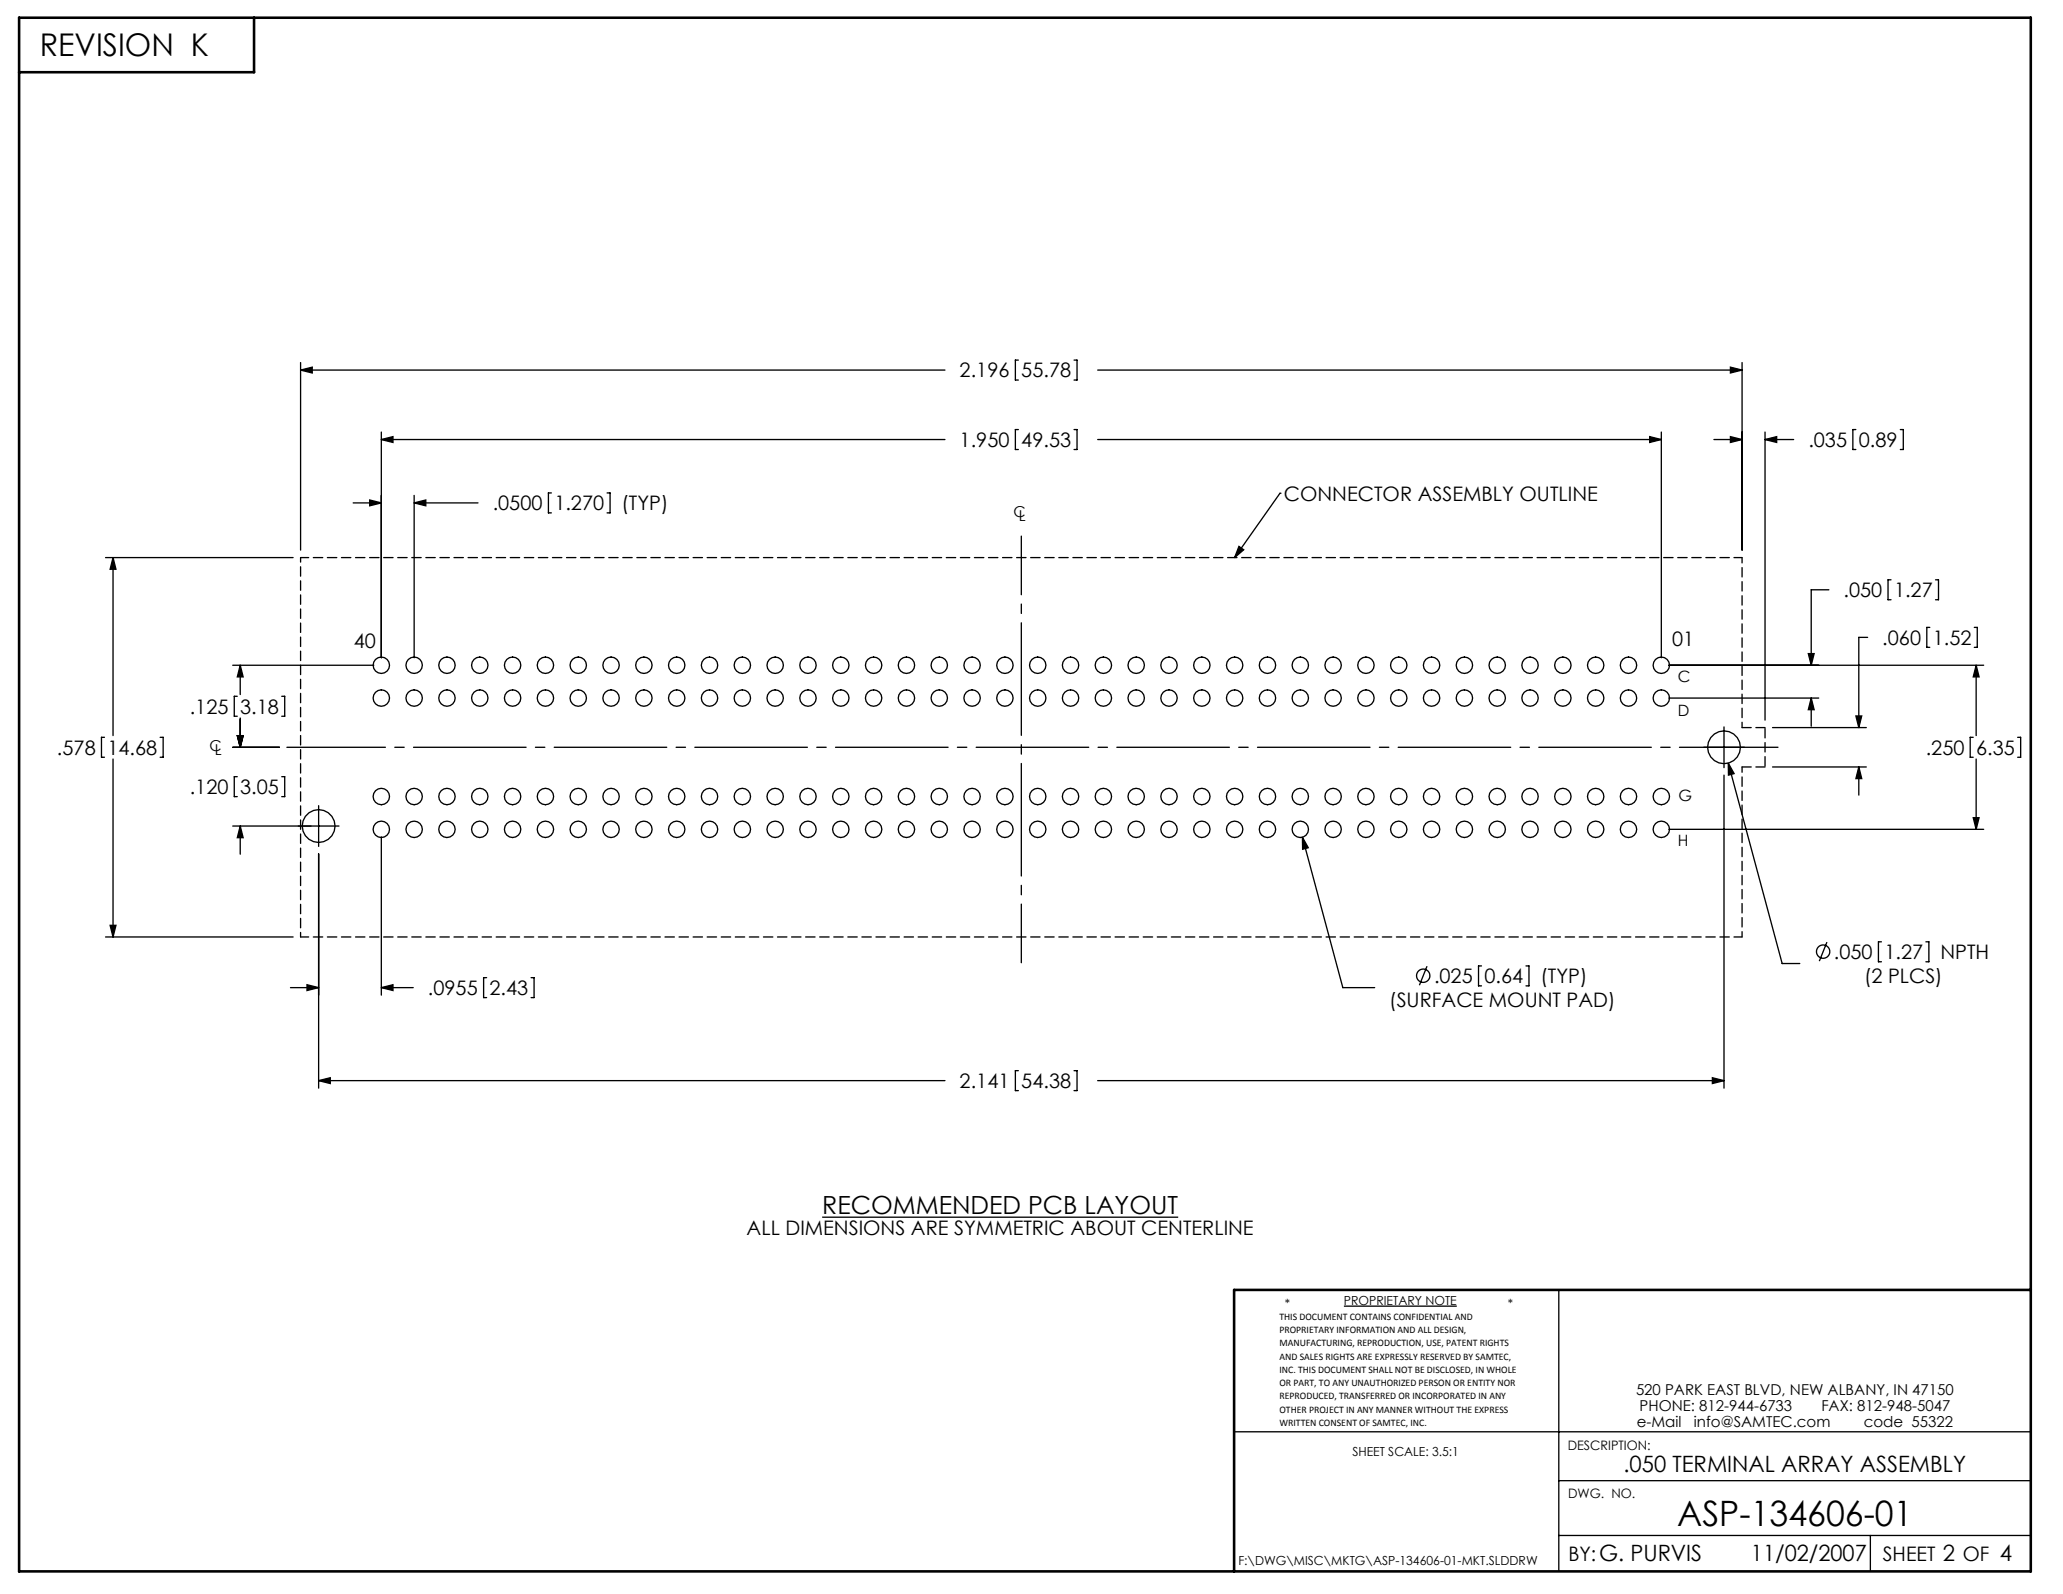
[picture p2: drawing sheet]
<svg xmlns="http://www.w3.org/2000/svg" width="279mm" height="216mm" viewBox="0 0 279 216" stroke-linecap="round" stroke-linejoin="round" font-family="sans-serif">
<g fill="none" stroke="#000" stroke-width=".18">
<path d="M40.7 50.1l1.6-.4v.8zM40.7 49.1v25.4M40.7 50.1h87.3M51.6 59.5l1.6-.4v.8zM51.6 59.5h76.4M51.6 58.5v30.6M137.9 58.2h-.4v2.7h.4M137.9 48.8h-.4v2.7h.4M145.5 58.2h.4v2.7h-.4M145.5 48.8h.4v2.7h-.4M148.7 59.5h76.3M148.7 50.1h87.2"/>
<path d="M223.4 59.1l1.6 .4-1.6 .4zM225 58.5v30.6M232.1 59.5h3.8M234.4 59.1l1.5 .4-1.5 .4zM234.4 49.7l1.5 .4-1.5 .4zM235.9 49.1v25.4M239 59.5l1.6-.4v.8zM239 58.5v39M239 59.5h3.9M251.3 58.2h-.4v2.7h.4M257.4 58.2h.4v2.7h-.4M14.3 75.5h25.4"/>
<path d="M15.3 75.5l.4 1.6h-.8zM15.3 75.5v24.1M47.8 68.1h3.8M50.1 67.7l1.5 .4-1.5 .4zM56.1 68.1l1.6-.4v.8zM56.1 67.1v22M56.1 68.1h8.6M74.7 66.8h-.4v2.7h.4M82.2 66.8h.4v2.7h-.4M167.8 74l.6 .5-1.2 1zM173.4 66.8h.1M173.4 66.8l-6.2 8.7"/>
<path d="M247.7 79.9h-2.4v10.2M256.1 78.5h-.4v2.7h.4M262.1 78.5h.4v2.7h-.4M14.1 99.9h-.4v2.7h.4M21.7 99.9h.4v2.7h-.4M31.5 90.1h19.1M32.1 94.3h-.4v2.7h.4M32.1 99.6h.8l-.4 1.6zM32.5 90.1l.4 1.6h-.8zM32.5 90.1v4M32.5 97.2v4M38.2 94.3h.4v2.7h-.4"/>
<path d="M226 90.1h42.7M226 94.5h20.3M233.5 98.5v5.5M240.1 98.5h12.7M244.9 88.5h.8l-.4 1.6zM245.3 94.5l.4 1.6h-.8zM245.3 94.5v3.9M251.4 97h.7l-.4 1.5zM252.9 86.3h-1.2v12.2M261.4 85h-.4v2.7h.4M267.2 99.9h-.4v2.7h.4M267.4 85h.4v2.7h-.4"/>
<path d="M267.6 90.1l.4 1.6h-.8zM267.6 90.1v9.5M273.3 99.9h.4v2.7h-.4M15.3 102.8v24.1M31.5 101.2h6.3M31.5 111.9h14.4M32.1 105.2h-.4v2.7h.4M32.5 111.9l.4 1.6h-.8zM32.5 111.9v3.8M38.2 105.2h.4v2.7h-.4M43.2 109.1v5.5M43.2 115.7v31.7"/>
<path d="M51.6 113.3v21.5M176.4 113.4l.8 1.4-.8 .2zM176.4 113.4l5.5 20.4h4.3M226 112.3h42.7M230.7 101.2h5.5M233.5 105v42.4M234.1 103.4l.8 1.4-.8 .2zM234.1 103.4l7.3 27.1h2.4M240.1 103.9h12.7M251.7 103.9l.4 1.6h-.7zM251.7 103.9v3.8M267.2 110.8h.8l-.4 1.5z"/>
<path d="M267.6 102.8v9.5M14.3 126.9h25.4M14.9 125.3h.8l-.4 1.6zM39.3 133.8h3.9M41.6 133.4l1.6 .4-1.6 .4zM51.6 133.8l1.6-.4v.8zM51.6 133.8h4.4M65.9 132.4h-.4v2.7h.4M71.9 132.4h.4v2.7h-.4M193.3 130.9l-1.1 2.5M200.6 130.8h-.4v2.7h.4M206.7 130.8h.4v2.7h-.4"/>
<path d="M247.4 127.6l-1 2.6M254.8 127.6h-.4v2.7h.4M260.8 127.6h.4v2.7h-.4M43.2 146.4l1.5-.4v.8zM43.2 146.4h84.8M137.9 145h-.4v2.7h.4M145.5 145h.4v2.7h-.4M148.7 146.4h84.8M231.9 146l1.6 .4-1.6 .4zM111.3 164.9h48.3M182 176.9h15.3M211.1 174.7v38.1"/>
<path d="M167.1 193.9h107.9M211.1 208h63.9M211.1 200.6h63.9M253.3 208v4.8"/>
<circle cx="51.6" cy="94.5" r="1.11"/>
<circle cx="51.6" cy="90.1" r="1.11"/>
<circle cx="56.1" cy="94.5" r="1.11"/>
<circle cx="56.1" cy="90.1" r="1.11"/>
<circle cx="60.5" cy="94.5" r="1.11"/>
<circle cx="60.5" cy="90.1" r="1.11"/>
<circle cx="65" cy="94.5" r="1.11"/>
<circle cx="65" cy="90.1" r="1.11"/>
<circle cx="69.4" cy="94.5" r="1.11"/>
<circle cx="69.4" cy="90.1" r="1.11"/>
<circle cx="73.9" cy="94.5" r="1.11"/>
<circle cx="73.9" cy="90.1" r="1.11"/>
<circle cx="78.3" cy="94.5" r="1.11"/>
<circle cx="78.3" cy="90.1" r="1.11"/>
<circle cx="82.8" cy="94.5" r="1.11"/>
<circle cx="82.8" cy="90.1" r="1.11"/>
<circle cx="87.2" cy="94.5" r="1.11"/>
<circle cx="87.2" cy="90.1" r="1.11"/>
<circle cx="91.6" cy="94.5" r="1.11"/>
<circle cx="91.6" cy="90.1" r="1.11"/>
<circle cx="96.1" cy="94.5" r="1.11"/>
<circle cx="96.1" cy="90.1" r="1.11"/>
<circle cx="100.5" cy="94.5" r="1.11"/>
<circle cx="100.5" cy="90.1" r="1.11"/>
<circle cx="105" cy="94.5" r="1.11"/>
<circle cx="105" cy="90.1" r="1.11"/>
<circle cx="109.4" cy="94.5" r="1.11"/>
<circle cx="109.4" cy="90.1" r="1.11"/>
<circle cx="113.9" cy="94.5" r="1.11"/>
<circle cx="113.9" cy="90.1" r="1.11"/>
<circle cx="118.3" cy="94.5" r="1.11"/>
<circle cx="118.3" cy="90.1" r="1.11"/>
<circle cx="122.8" cy="94.5" r="1.11"/>
<circle cx="122.8" cy="90.1" r="1.11"/>
<circle cx="127.2" cy="94.5" r="1.11"/>
<circle cx="127.2" cy="90.1" r="1.11"/>
<circle cx="131.7" cy="94.5" r="1.11"/>
<circle cx="131.7" cy="90.1" r="1.11"/>
<circle cx="136.1" cy="94.5" r="1.11"/>
<circle cx="136.1" cy="90.1" r="1.11"/>
<circle cx="140.5" cy="94.5" r="1.11"/>
<circle cx="140.5" cy="90.1" r="1.11"/>
<circle cx="145" cy="94.5" r="1.11"/>
<circle cx="145" cy="90.1" r="1.11"/>
<circle cx="149.4" cy="94.5" r="1.11"/>
<circle cx="149.4" cy="90.1" r="1.11"/>
<circle cx="153.9" cy="94.5" r="1.11"/>
<circle cx="153.9" cy="90.1" r="1.11"/>
<circle cx="158.3" cy="94.5" r="1.11"/>
<circle cx="158.3" cy="90.1" r="1.11"/>
<circle cx="162.8" cy="94.5" r="1.11"/>
<circle cx="162.8" cy="90.1" r="1.11"/>
<circle cx="167.2" cy="94.5" r="1.11"/>
<circle cx="167.2" cy="90.1" r="1.11"/>
<circle cx="171.7" cy="94.5" r="1.11"/>
<circle cx="171.7" cy="90.1" r="1.11"/>
<circle cx="176.1" cy="94.5" r="1.11"/>
<circle cx="176.1" cy="90.1" r="1.11"/>
<circle cx="180.5" cy="94.5" r="1.11"/>
<circle cx="180.5" cy="90.1" r="1.11"/>
<circle cx="185" cy="94.5" r="1.11"/>
<circle cx="185" cy="90.1" r="1.11"/>
<circle cx="189.4" cy="94.5" r="1.11"/>
<circle cx="189.4" cy="90.1" r="1.11"/>
<circle cx="193.9" cy="94.5" r="1.11"/>
<circle cx="193.9" cy="90.1" r="1.11"/>
<circle cx="198.3" cy="94.5" r="1.11"/>
<circle cx="198.3" cy="90.1" r="1.11"/>
<circle cx="202.8" cy="94.5" r="1.11"/>
<circle cx="202.8" cy="90.1" r="1.11"/>
<circle cx="207.2" cy="94.5" r="1.11"/>
<circle cx="207.2" cy="90.1" r="1.11"/>
<circle cx="211.7" cy="94.5" r="1.11"/>
<circle cx="211.7" cy="90.1" r="1.11"/>
<circle cx="216.1" cy="94.5" r="1.11"/>
<circle cx="216.1" cy="90.1" r="1.11"/>
<circle cx="220.6" cy="94.5" r="1.11"/>
<circle cx="220.6" cy="90.1" r="1.11"/>
<circle cx="225" cy="94.5" r="1.11"/>
<circle cx="225" cy="90.1" r="1.11"/>
<circle cx="43.2" cy="111.9" r="2.22"/>
<circle cx="51.6" cy="112.3" r="1.11"/>
<circle cx="51.6" cy="107.9" r="1.11"/>
<circle cx="56.1" cy="112.3" r="1.11"/>
<circle cx="56.1" cy="107.9" r="1.11"/>
<circle cx="60.5" cy="112.3" r="1.11"/>
<circle cx="60.5" cy="107.9" r="1.11"/>
<circle cx="65" cy="112.3" r="1.11"/>
<circle cx="65" cy="107.9" r="1.11"/>
<circle cx="69.4" cy="112.3" r="1.11"/>
<circle cx="69.4" cy="107.9" r="1.11"/>
<circle cx="73.9" cy="112.3" r="1.11"/>
<circle cx="73.9" cy="107.9" r="1.11"/>
<circle cx="78.3" cy="112.3" r="1.11"/>
<circle cx="78.3" cy="107.9" r="1.11"/>
<circle cx="82.8" cy="112.3" r="1.11"/>
<circle cx="82.8" cy="107.9" r="1.11"/>
<circle cx="87.2" cy="112.3" r="1.11"/>
<circle cx="87.2" cy="107.9" r="1.11"/>
<circle cx="91.6" cy="112.3" r="1.11"/>
<circle cx="91.6" cy="107.9" r="1.11"/>
<circle cx="96.1" cy="112.3" r="1.11"/>
<circle cx="96.1" cy="107.9" r="1.11"/>
<circle cx="100.5" cy="112.3" r="1.11"/>
<circle cx="100.5" cy="107.9" r="1.11"/>
<circle cx="105" cy="112.3" r="1.11"/>
<circle cx="105" cy="107.9" r="1.11"/>
<circle cx="109.4" cy="112.3" r="1.11"/>
<circle cx="109.4" cy="107.9" r="1.11"/>
<circle cx="113.9" cy="112.3" r="1.11"/>
<circle cx="113.9" cy="107.9" r="1.11"/>
<circle cx="118.3" cy="112.3" r="1.11"/>
<circle cx="118.3" cy="107.9" r="1.11"/>
<circle cx="122.8" cy="112.3" r="1.11"/>
<circle cx="122.8" cy="107.9" r="1.11"/>
<circle cx="127.2" cy="112.3" r="1.11"/>
<circle cx="127.2" cy="107.9" r="1.11"/>
<circle cx="131.7" cy="112.3" r="1.11"/>
<circle cx="131.7" cy="107.9" r="1.11"/>
<circle cx="136.1" cy="112.3" r="1.11"/>
<circle cx="136.1" cy="107.9" r="1.11"/>
<circle cx="140.5" cy="112.3" r="1.11"/>
<circle cx="140.5" cy="107.9" r="1.11"/>
<circle cx="145" cy="112.3" r="1.11"/>
<circle cx="145" cy="107.9" r="1.11"/>
<circle cx="149.4" cy="112.3" r="1.11"/>
<circle cx="149.4" cy="107.9" r="1.11"/>
<circle cx="153.9" cy="112.3" r="1.11"/>
<circle cx="153.9" cy="107.9" r="1.11"/>
<circle cx="158.3" cy="112.3" r="1.11"/>
<circle cx="158.3" cy="107.9" r="1.11"/>
<circle cx="162.8" cy="112.3" r="1.11"/>
<circle cx="162.8" cy="107.9" r="1.11"/>
<circle cx="167.2" cy="112.3" r="1.11"/>
<circle cx="167.2" cy="107.9" r="1.11"/>
<circle cx="171.7" cy="112.3" r="1.11"/>
<circle cx="171.7" cy="107.9" r="1.11"/>
<circle cx="176.1" cy="112.3" r="1.11"/>
<circle cx="176.1" cy="107.9" r="1.11"/>
<circle cx="180.5" cy="112.3" r="1.11"/>
<circle cx="180.5" cy="107.9" r="1.11"/>
<circle cx="185" cy="112.3" r="1.11"/>
<circle cx="185" cy="107.9" r="1.11"/>
<circle cx="189.4" cy="112.3" r="1.11"/>
<circle cx="189.4" cy="107.9" r="1.11"/>
<circle cx="193.9" cy="112.3" r="1.11"/>
<circle cx="193.9" cy="107.9" r="1.11"/>
<circle cx="198.3" cy="112.3" r="1.11"/>
<circle cx="198.3" cy="107.9" r="1.11"/>
<circle cx="202.8" cy="112.3" r="1.11"/>
<circle cx="202.8" cy="107.9" r="1.11"/>
<circle cx="207.2" cy="112.3" r="1.11"/>
<circle cx="207.2" cy="107.9" r="1.11"/>
<circle cx="211.7" cy="112.3" r="1.11"/>
<circle cx="211.7" cy="107.9" r="1.11"/>
<circle cx="216.1" cy="112.3" r="1.11"/>
<circle cx="216.1" cy="107.9" r="1.11"/>
<circle cx="220.6" cy="112.3" r="1.11"/>
<circle cx="220.6" cy="107.9" r="1.11"/>
<circle cx="225" cy="112.3" r="1.11"/>
<circle cx="225" cy="107.9" r="1.11"/>
<circle cx="233.5" cy="101.2" r="2.22"/>
<circle cx="192.8" cy="132.2" r=".9"/>
<circle cx="246.9" cy="128.9" r=".9"/>
</g>
<path d="M2.6 2.4h272.4v210.4h-272.4zM34.4 2.4v7.4h-31.8M275 174.7h-107.9v38.1" fill="none" stroke="#000" stroke-width=".35"/>
<path d="M38.9 101.2h201.9" fill="none" stroke="#000" stroke-width=".18" stroke-dasharray="15.2 1.3 1.3 1.3" stroke-dashoffset="1.9"/>
<path d="M138.3 72.6v57.8" fill="none" stroke="#000" stroke-width=".18" stroke-dasharray="15.2 1.3 1.3 1.3" stroke-dashoffset="7.3"/>
<g fill="#000">
<path d="M167.8 74l.6 .5-1.2 1z"/>
<path d="M15.3 75.5l.4 1.6h-.8zM14.9 125.3h.8l-.4 1.6zM251.7 103.9l.4 1.6h-.7zM251.4 97h.7l-.4 1.5zM239 59.5l1.6-.4v.8zM234.4 59.1l1.5 .4-1.5 .4zM234.4 49.7l1.5 .4-1.5 .4zM40.7 50.1l1.6-.4v.8zM51.6 59.5l1.6-.4v.8zM223.4 59.1l1.6 .4-1.6 .4zM56.1 68.1l1.6-.4v.8zM50.1 67.7l1.5 .4-1.5 .4zM267.6 90.1l.4 1.6h-.8zM267.2 110.8h.8l-.4 1.5zM176.4 113.4v1.6l.8-.2zM41.6 133.4l1.6 .4-1.6 .4zM51.6 133.8l1.6-.4v.8zM43.2 146.4l1.5-.4v.8zM231.9 146l1.6 .4-1.6 .4zM234.1 103.4v1.6l.8-.2zM245.3 94.5l.4 1.6h-.8zM244.9 88.5h.8l-.4 1.6z"/>
<path d="M32.5 90.1l.4 1.6h-.8zM32.1 99.6h.8l-.4 1.6zM32.5 111.9l.4 1.6h-.8zM32.1 99.6h.8l-.4 1.6z"/>
</g>
<path d="M239 98.5h-3.1M235.9 103.9h3.1" fill="none" stroke="#000" stroke-width=".18" stroke-dasharray="1.3 .6"/>
<path d="M239 103.9v-5.4" fill="none" stroke="#000" stroke-width=".18" stroke-dasharray="1.3 .6" stroke-dashoffset="-.1"/>
<path d="M235.9 98.5v-23M235.9 126.9v-23" fill="none" stroke="#000" stroke-width=".18" stroke-dasharray="1.3 .6" stroke-dashoffset=".6"/>
<path d="M235.9 75.5h-195.2M40.7 126.9h195.2" fill="none" stroke="#000" stroke-width=".18" stroke-dasharray="1.3 .6" stroke-dashoffset=".2"/>
<path d="M40.7 75.5v51.4" fill="none" stroke="#000" stroke-width=".18" stroke-dasharray="1.3 .6" stroke-dashoffset=".7"/>
<text font-size="4.7" x="227.1" y="206.6">ASP-134606-01</text>
<text font-size="4.2" x="5.4" y="7.6">REVISION K</text>
<text font-size="3.4" x="111.3" y="164.5">RECOMMENDED PCB LAYOUT</text>
<g font-size="3">
<text x="219.9" y="199.4">.050 TERMINAL ARRAY ASSEMBLY</text>
<text x="237.1" y="211.4">11/02/2007</text>
</g>
<g font-size="2.7">
<text x="130" y="51.1">2.196</text>
<text x="138.3" y="51.1">55.78</text>
<text x="130" y="60.5">1.950</text>
<text x="138.3" y="60.5">49.53</text>
<text x="244.9" y="60.5">.035</text>
<text x="251.7" y="60.5">0.89</text>
<text x="66.7" y="69.1">.0500</text>
<text x="75.1" y="69.1">1.270</text>
<text x="84.2" y="69.1">(TYP)</text>
<text x="173.9" y="67.9">CONNECTOR ASSEMBLY OUTLINE</text>
<text x="249.7" y="80.9">.050</text>
<text x="256.5" y="80.9">1.27</text>
<text x="47.9" y="87.8">40</text>
<text x="226.5" y="87.5">01</text>
<text x="254.9" y="87.3">.060</text>
<text x="261.8" y="87.3">1.52</text>
<text x="25.7" y="96.7">.125</text>
<text x="32.5" y="96.7">3.18</text>
<text x="7.7" y="102.2">.578</text>
<text x="14.6" y="102.2">14.68</text>
<text x="25.7" y="107.6">.120</text>
<text x="32.5" y="107.6">3.05</text>
<text x="260.8" y="102.2">.250</text>
<text x="267.6" y="102.2">6.35</text>
<text x="248.4" y="129.9">.050</text>
<text x="255.2" y="129.9">1.27</text>
<text x="262.8" y="129.9">NPTH</text>
<text x="58" y="134.8">.0955</text>
<text x="66.3" y="134.8">2.43</text>
<text x="188.2" y="136.4">(SURFACE MOUNT PAD)</text>
<text x="194.2" y="133.2">.025</text>
<text x="201" y="133.2">0.64</text>
<text x="208.6" y="133.2">(TYP)</text>
<text x="252.5" y="133.1">(2 PLCS)</text>
<text x="130" y="147.4">2.141</text>
<text x="138.3" y="147.4">54.38</text>
<text x="101.1" y="167.3">ALL DIMENSIONS ARE SYMMETRIC ABOUT CENTERLINE</text>
<text x="212.4" y="211.5">BY:G. PURVIS</text>
<text x="255" y="211.4">SHEET 2 OF 4</text>
</g>
<g font-size="2.1">
<text x="227.3" y="92.4">C</text>
<text x="227.2" y="97">D</text>
<text x="227.3" y="108.5">G</text>
<text x="227.2" y="114.6">H</text>
</g>
<g font-size="2">
<text x="137.2" y="70">C</text>
<text x="138" y="70.6">L</text>
<text x="28.4" y="101.7">C</text>
<text x="29.1" y="102.2">L</text>
<text x="221.6" y="188.9">520 PARK EAST BLVD, NEW ALBANY, IN 47150</text>
<text x="222.1" y="191.1">PHONE: 812-944-6733</text>
<text x="246.7" y="191.1">FAX: 812-948-5047</text>
<text x="221.7" y="193.2">e-Mail</text>
<text x="229.4" y="193.2">info@SAMTEC.com</text>
<text x="252.4" y="193.2">code 55322</text>
</g>
<g font-size="1.8">
<text x="212.3" y="196.4">DESCRIPTION:</text>
<text x="212.4" y="202.9">DWG. NO.</text>
</g>
<g font-size="1.7">
<text x="174" y="177.1">*</text>
<text x="182" y="176.7">PROPRIETARY NOTE</text>
<text x="204.2" y="177.1">*</text>
<text x="183.2" y="197.2">SHEET SCALE: 3.5:1</text>
<text x="167.7" y="212">F:\DWG\MISC\MKTG\ASP-134606-01-MKT.SLDDRW</text>
</g>
<g font-size="1.4">
<text x="173.3" y="178.7">THIS DOCUMENT CONTAINS CONFIDENTIAL AND</text>
<text x="173.3" y="180.5">PROPRIETARY INFORMATION AND ALL DESIGN,</text>
<text x="173.3" y="182.3">MANUFACTURING, REPRODUCTION, USE, PATENT RIGHTS</text>
<text x="173.3" y="184.1">AND SALES RIGHTS ARE EXPRESSLY RESERVED BY SAMTEC,</text>
<text x="173.3" y="185.9">INC. THIS DOCUMENT SHALL NOT BE DISCLOSED, IN WHOLE</text>
<text x="173.3" y="187.7">OR PART, TO ANY UNAUTHORIZED PERSON OR ENTITY NOR</text>
<text x="173.3" y="189.5">REPRODUCED, TRANSFERRED OR INCORPORATED IN ANY</text>
<text x="173.3" y="191.4">OTHER PROJECT IN ANY MANNER WITHOUT THE EXPRESS</text>
<text x="173.3" y="193.2">WRITTEN CONSENT OF SAMTEC, INC.</text>
</g>
</svg>
